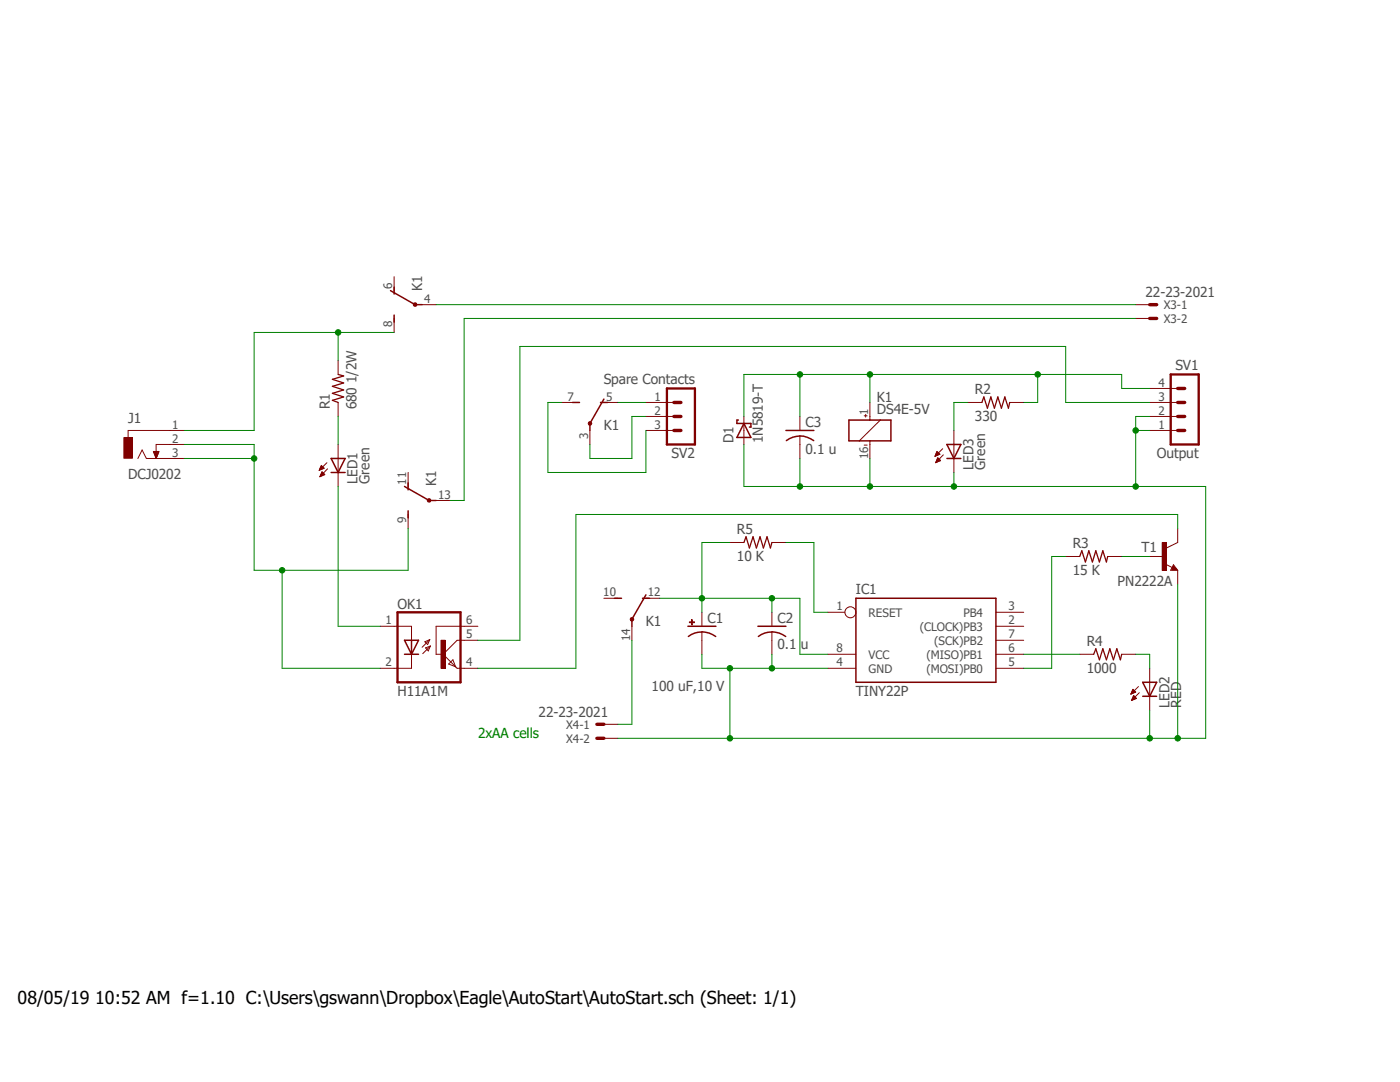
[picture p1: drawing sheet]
<svg xmlns="http://www.w3.org/2000/svg" width="279mm" height="216mm" viewBox="0 0 279 216" stroke-linecap="round" stroke-linejoin="round" font-family="sans-serif">
<path d="M24.7 50.4l218.9 99M243.6 50.4l-218.9 99" fill="none" stroke="#fff" stroke-width=".2"/>
<path d="M120.5 79.6l-2.8 4.9v1.4M114.3 80.3h1.4M119.8 80.3h1.4M169.4 83.8h8.4v4.2h-8.4z" fill="none" stroke="#800000" stroke-width=".3"/>
<path d="M172.5 83h.6M172.5 88.8h.6M172.8 82.7v.5M173.6 80.3v3.5M173.6 88v3.5M175.7 83.8l-4.2 4.2" fill="none" stroke="#800000" stroke-width=".2"/>
<circle cx="117.8" cy="84.5" r=".36" fill="#800000"/>
<g fill="none" stroke="#800000" stroke-width=".2">
<path d="M112.1 80.3h2.8M117.7 85.9v2.8M120.5 80.3h2.8"/>
<circle cx="117.8" cy="84.5" r=".36"/>
</g>
<path d="M77.9 58l4.9 2.8h1.4M78.7 57.3v1.4M78.7 62.9v1.4" fill="none" stroke="#800000" stroke-width=".3"/>
<path d="M82.6 60.5h.5v.5h-.5l-.1-.2z" fill-rule="evenodd" fill="#800000"/>
<path d="M78.7 55.2v2.8M78.7 63.5v2.8M82.6 60.5h.5v.5h-.5l-.1-.2zM84.2 60.8h2.8" fill="none" stroke="#800000" stroke-width=".2"/>
<path d="M80.7 97.1l4.9 2.8h1.4M81.4 96.4v1.3M81.4 101.9v1.4" fill="none" stroke="#800000" stroke-width=".3"/>
<circle cx="85.6" cy="99.9" r=".37" fill="#800000"/>
<g fill="none" stroke="#800000" stroke-width=".2">
<path d="M81.4 94.3v2.8M87 99.9h2.8M81.4 102.7v2.8"/>
<circle cx="85.6" cy="99.9" r=".37"/>
</g>
<path d="M122.6 119.4h1.4M128.2 119.4h1.4M128.9 118.7l-2.8 4.9v1.4" fill="none" stroke="#800000" stroke-width=".3"/>
<path d="M125.9 123.3h.5l.1 .3-.1 .2-.3 .2-.2-.2z" fill-rule="evenodd" fill="#800000"/>
<path d="M148.5 83.1v5.6M120.5 119.4h2.8M128.9 119.4h2.8M232.6 112.6l1.3 .6M234.2 112.7l.8 1.1h-1.4zM235 108.2l-2.2 1.1M125.9 123.3h.5l.1 .3-.1 .2-.3 .2-.2-.2zM126.1 125v2.8" fill="none" stroke="#800000" stroke-width=".2"/>
<path d="M147.4 83.8h-.3v.7h2.8v.7h-.3M148.5 84.5l1.4 2.8h-2.8zM234.2 113.2l.2 .3h-.5l.3-.5 .6 .7h-.9" fill="none" stroke="#800000" stroke-width=".3"/>
<path d="M231.9 108.2h.9v5.6h-.9z" fill-rule="evenodd" fill="#800000"/>
<g fill="none" stroke="#800000" stroke-width=".2">
<path d="M229.4 111h2.8M231.9 108.2h.9v5.6h-.9zM235 105.5v2.7M235 113.8v2.8M78.7 125h3.4v2.8M82.1 130.6v2.7h-3.4M84.8 128.1l1-.5-.5 1zM84.9 129.3l1-.4-.4 1zM85.8 127.6l-1.6 1.6M85.9 128.9l-1.5 1.5M89.5 132.5l.9-.8 .5 1.4zM92.6 125h-5.6v5.6h1.1"/>
<path d="M92.6 127.8h-1.4l-2.8 2.8 2.8 2.7h1.4"/>
</g>
<path d="M80.7 127.8h2.8l-1.4 2.8zM80.7 130.6h2.8M82.1 127.8v2.8" fill="none" stroke="#800000" stroke-width=".3"/>
<path d="M79.3 122.2h12.6v13.9h-12.6z" fill="none" stroke="#800000" stroke-width=".47"/>
<path d="M88 127.8h.9v5.5h-.9z" fill-rule="evenodd" fill="#800000"/>
<g fill="none" stroke="#800000" stroke-width=".2">
<path d="M67.5 71.9v2.8M226.7 60.8h2.7M226.7 63.5h2.7M63.7 93.8h.1M63.8 93.7h.3M63.8 93.6h.5M63.8 93.5h.7M63.9 93.4h.7M63.9 95h.1M63.9 93.3h.6M63.9 95h.3M64 93.2h.4"/>
<path d="M64 94.8h.4M64 94.7h.7M64.1 93.1h.2M64.1 94.7h.7M64.1 93h.1M64.1 94.5h.5M64.1 92.9l.6 .5-1 .5zM64.1 94.4h.5M64.2 94.3h.3M64.2 94.2h.1M64.3 94.1l.5 .6-1 .4zM65.2 92.3l-1.5 1.6"/>
<path d="M65.4 93.6l-1.6 1.5M67.5 80.3v2.8M67.5 88.7v8.4M186.6 91h.1M186.6 90.9h.4M186.7 90.8h.5M186.7 90.7h.8M186.8 90.6h.7M186.8 92.2h.1M186.8 90.5h.6M186.8 92.2h.3M186.9 90.4h.4"/>
<path d="M186.9 92h.5M186.9 91.9h.7M186.9 90.3h.3M186.9 91.8h.7M187 90.1l.6 .5-1 .5zM187 90.2h.1M187 91.7h.5M187 91.6h.4M187.1 91.5h.2M187.1 91.4h.1M187.2 91.4l.5 .5-1 .4zM188.1 89.5l-1.5 1.6"/>
<path d="M188.3 90.8l-1.6 1.5M190.4 85.9v8.4M193.2 80.3h2.8M201.5 80.3h2.8M212.7 111h2.8M221.1 111h2.8M75.9 125h2.8M75.9 133.3h2.8M88 127.8h.9v5.5h-.9zM92.6 125h2.8M92.6 133.3h2.8M92.6 127.8h2.8"/>
<path d="M140.1 126.1v1.7M165.2 133.3h5.6M165.2 130.6h5.6M165.2 122.2h3.4M198.8 125h5.5M198.8 133.3h5.5M198.8 127.8h5.5M198.8 130.6h5.5M198.8 122.2h5.5M215.5 130.6h2.8M223.9 130.6h2.8M225.7 138.4h.2"/>
<path d="M225.8 138.3h.3M225.8 138.2h.6M225.8 138.1h.8M225.8 139.7h.3M225.9 138h.7M225.9 139.6h.4M225.9 137.9h.6M225.9 139.5h.6M226 137.8h.4M226 137.7h.3M226 139.4h.8M226.1 137.6h.1"/>
<path d="M226.1 139.3h.6M226.1 137.5l.6 .6-1 .4zM226.1 139.1h.5M226.1 139.1h.4M226.2 138.9h.2M226.2 138.8l.6 .6-1 .4zM226.2 138.9h.1M227.2 137l-1.5 1.5M227.4 138.2l-1.6 1.6M229.4 133.3v8.4"/>
<circle cx="169.7" cy="122.2" r="1.1"/>
</g>
<path d="M66.1 91.5h2.8l-1.4 2.8zM66.1 94.3h2.8M189 91.5h2.8M189 88.7h2.8l-1.4 2.8zM170.8 119.4h28v16.7h-28zM137.3 125h5.6M140.1 126.1a4.9 4.9 0 0 1 2.7 .9M140.1 126.1a4.2 4.2 0 0 0-2.7 .9M228 136.1h2.8l-1.4 2.8zM228 138.9h2.8" fill="none" stroke="#800000" stroke-width=".3"/>
<path d="M229.4 60.8h1.4M229.4 63.5h1.4" fill="none" stroke="#800000" stroke-width=".68"/>
<path d="M67.5 74.7l1.1 .3-2.3 .7 2.3 .7-2.3 .7 2.3 .7-2.3 .7 2.3 .7-2.3 .7 1.2 .4M196 80.3l.3-1.1 .8 2.2 .6-2.2 .8 2.2 .6-2.2 .8 2.2 .6-2.2 .8 2.2 .2-1.1M215.5 111l.4-1.1 .7 2.2 .7-2.2 .7 2.2 .7-2.2 .7 2.2 .7-2.2 .7 2.2 .3-1.1M218.3 130.6l.4-1.1 .7 2.2 .7-2.2 .7 2.2 .7-2.2 .7 2.2 .7-2.2 .7 2.2 .3-1.1" fill="none" stroke="#800000" stroke-width=".25"/>
<path d="M137.6 124.1h1v.1h-1z" fill-rule="evenodd" fill="#800000"/>
<path d="M137.6 124.1h1v.1h-1z" fill="none" stroke="#800000" stroke-width=".2"/>
<path d="M138 123.7h.2v1h-.2z" fill-rule="evenodd" fill="#800000"/>
<g fill="none" stroke="#800000" stroke-width=".2">
<path d="M27.5 91.5l.9-1.7 .8 1.7h4.8M34 85.9h-8.4v1.4M34 88.7h-2.8v2.8M159.6 83.1v2.8M159.6 87v4.5M145.7 108.2h2.8M154.1 108.2h2.7M138 123.7h.2v1h-.2zM140.1 122.2v2.8M140.1 127.8v2.8M154.1 122.2v2.8M154.1 126.1v4.5"/>
<path d="M120.5 144.5h2.8M120.5 147.3h2.8"/>
</g>
<path d="M119.1 144.5h1.4M119.1 147.3h1.4" fill="none" stroke="#800000" stroke-width=".68"/>
<path d="M156.8 85.9h5.6M156.9 87.9a4.5 4.5 0 0 1 5.5 0M151.3 125h5.5M154.1 126.1a4.9 4.9 0 0 1 2.7 .9M154.1 126.1a4.2 4.2 0 0 0-2.8 .9" fill="none" stroke="#800000" stroke-width=".3"/>
<path d="M148.5 108.2l.4-1.1 .7 2.2 .7-2.2 .7 2.2 .7-2.2 .7 2.2 .7-2.2 .7 2.2 .3-1.1" fill="none" stroke="#800000" stroke-width=".25"/>
<path d="M24.7 87.3h1.7v4.1h-1.7z" fill-rule="evenodd" fill="#800000"/>
<g fill="none" stroke="#800000" stroke-width=".2">
<path d="M229.4 77.5h5.6M24.7 87.3h1.7v4.1h-1.7zM30.6 90.1h1.1l-.5 1.4zM30.6 90.2h1.1M30.7 90.3h1M30.7 90.4h.9M30.8 90.5h.8M30.8 90.6h.7M30.9 90.7h.6M30.9 90.8h.6M30.9 90.9h.5M31 91h.4"/>
<path d="M31 91.1h.3M31.1 91.2h.2M31.1 91.4h.1M31.1 91.3h.1M34 85.9h2.7M34 88.7h2.7M34 91.5h2.7M128.9 85.9h5.6M128.9 83.1h5.6M128.9 80.3h5.6M229.4 85.9h5.6M229.4 83.1h5.6"/>
<path d="M229.4 80.3h5.6"/>
</g>
<path d="M133.1 77.5h5.6v11.2h-5.6zM233.6 74.7h5.6v14h-5.6z" fill="none" stroke="#800000" stroke-width=".47"/>
<path d="M235 77.5h1.4M134.5 80.3h1.4M134.5 83.1h1.4M134.5 85.9h1.4M235 80.3h1.4M235 83.1h1.4M235 85.9h1.4" fill="none" stroke="#800000" stroke-width=".68"/>
<path d="M36.7 91.5h14v22.3h30.7v-8.3M56.3 113.8v19.5h19.6" fill="none" stroke="#008000" stroke-width=".2"/>
<circle cx="56.3" cy="113.8" r=".55" fill="#008000"/>
<g fill="none" stroke="#008000" stroke-width=".2">
<path d="M36.7 88.7h14v2.8"/>
<circle cx="56.3" cy="113.8" r=".55"/>
</g>
<circle cx="50.7" cy="91.5" r=".55" fill="#008000"/>
<g fill="none" stroke="#008000" stroke-width=".2">
<path d="M67.5 66.3v5.6M78.7 66.3h-28v19.6"/>
<circle cx="50.7" cy="91.5" r=".55"/>
</g>
<circle cx="67.5" cy="66.3" r=".55" fill="#008000"/>
<g fill="none" stroke="#008000" stroke-width=".2">
<path d="M87 60.8h139.7M159.6 74.7v8.4M223.9 74.7h-75.4v8.4M226.7 63.5h-134.1v36.4h-2.8M36.7 85.9h14M67.5 97.1v27.9h8.4M67.5 83.1v5.6"/>
<circle cx="67.5" cy="66.3" r=".55"/>
</g>
<circle cx="159.6" cy="74.7" r=".55" fill="#008000"/>
<g fill="none" stroke="#008000" stroke-width=".2">
<path d="M207.1 74.7v5.6h-2.8"/>
<circle cx="159.6" cy="74.7" r=".55"/>
</g>
<circle cx="207.1" cy="74.7" r=".55" fill="#008000"/>
<g fill="none" stroke="#008000" stroke-width=".2">
<path d="M173.6 74.7v5.6"/>
<circle cx="207.1" cy="74.7" r=".55"/>
</g>
<circle cx="173.6" cy="74.7" r=".55" fill="#008000"/>
<g fill="none" stroke="#008000" stroke-width=".2">
<path d="M223.9 74.7v2.8h5.5M131.7 119.4h27.9v11.2h5.6M154.1 119.4v2.8M126.1 127.8v16.7h-2.8"/>
<circle cx="173.6" cy="74.7" r=".55"/>
</g>
<circle cx="154.1" cy="119.4" r=".55" fill="#008000"/>
<g fill="none" stroke="#008000" stroke-width=".2">
<path d="M145.7 108.2h-5.6v11.2"/>
<circle cx="154.1" cy="119.4" r=".55"/>
</g>
<circle cx="140.1" cy="119.4" r=".55" fill="#008000"/>
<g fill="none" stroke="#008000" stroke-width=".2">
<path d="M140.1 119.4v2.8M154.1 130.6v2.7M165.2 133.3h-19.5v14h-22.4"/>
<circle cx="140.1" cy="119.4" r=".55"/>
</g>
<circle cx="154.1" cy="133.3" r=".55" fill="#008000"/>
<g fill="none" stroke="#008000" stroke-width=".2">
<path d="M235 116.6v30.7h-5.6"/>
<circle cx="154.1" cy="133.3" r=".55"/>
</g>
<circle cx="145.7" cy="147.3" r=".55" fill="#008000"/>
<g fill="none" stroke="#008000" stroke-width=".2">
<path d="M229.4 141.7v5.6h-83.7"/>
<circle cx="145.7" cy="147.3" r=".55"/>
</g>
<circle cx="229.4" cy="147.3" r=".55" fill="#008000"/>
<g fill="none" stroke="#008000" stroke-width=".2">
<path d="M140.1 130.6v2.7h5.6"/>
<circle cx="229.4" cy="147.3" r=".55"/>
</g>
<circle cx="145.7" cy="133.3" r=".55" fill="#008000"/>
<g fill="none" stroke="#008000" stroke-width=".2">
<path d="M235 147.3h5.6"/>
<circle cx="145.7" cy="133.3" r=".55"/>
</g>
<circle cx="235" cy="147.3" r=".55" fill="#008000"/>
<g fill="none" stroke="#008000" stroke-width=".2">
<path d="M148.5 88.7v8.4h25.1v-5.6M190.4 97.1h36.3M240.6 97.1v50.2"/>
<circle cx="235" cy="147.3" r=".55"/>
</g>
<circle cx="173.6" cy="97.1" r=".55" fill="#008000"/>
<g fill="none" stroke="#008000" stroke-width=".2">
<path d="M159.6 91.5v5.6M173.6 97.1h16.8"/>
<circle cx="173.6" cy="97.1" r=".55"/>
</g>
<circle cx="159.6" cy="97.1" r=".55" fill="#008000"/>
<g fill="none" stroke="#008000" stroke-width=".2">
<path d="M190.4 94.3v2.8"/>
<circle cx="159.6" cy="97.1" r=".55"/>
</g>
<circle cx="190.4" cy="97.1" r=".55" fill="#008000"/>
<g fill="none" stroke="#008000" stroke-width=".2">
<path d="M226.7 85.9h2.7M229.4 83.1h-2.7v14"/>
<circle cx="190.4" cy="97.1" r=".55"/>
</g>
<circle cx="226.7" cy="85.9" r=".55" fill="#008000"/>
<g fill="none" stroke="#008000" stroke-width=".2">
<path d="M226.7 97.1h13.9"/>
<circle cx="226.7" cy="85.9" r=".55"/>
</g>
<circle cx="226.7" cy="97.1" r=".55" fill="#008000"/>
<g fill="none" stroke="#008000" stroke-width=".2">
<path d="M112.1 80.3h-2.8v14h19.6v-8.4M123.3 80.3h5.6M128.9 83.1h-2.8v8.4h-8.4v-2.8M193.2 80.3h-2.8v5.6M229.4 80.3h-16.7v-11.2h-108.9v58.7h-8.4M156.8 108.2h5.6v14h2.8M212.7 111h-2.8v22.3h-5.6M223.9 111h5.5M235 105.5v-2.8h-120.1v30.6h-19.5M204.3 130.6h11.2M226.7 130.6h2.7v2.7"/>
<circle cx="226.7" cy="97.1" r=".55"/>
</g>
<text font-size="3.6" x="3.5" y="200.4">08/05/19 10:52 AM f=1.10 C:\Users\gswann\Dropbox\Eagle\AutoStart\AutoStart.sch (Sheet: 1/1)</text>
<g font-size="2.8" fill="#505050">
<text x="84.2" y="58" transform="rotate(-90 84.2 58)">K1</text>
<text x="228.6" y="59.2">22-23-2021</text>
<text x="120.5" y="76.7">Spare Contacts</text>
<text x="234.6" y="73.9">SV1</text>
<text x="65.8" y="81.7" transform="rotate(-90 65.8 81.7)">R1</text>
<text x="71.1" y="81.7" transform="rotate(-90 71.1 81.7)">680 1/2W</text>
<text x="175" y="82.7">DS4E-5V</text>
<text x="175" y="80.3">K1</text>
<text x="194.6" y="83.9">330</text>
<text x="194.6" y="78.7">R2</text>
<text x="25.6" y="84.5">J1</text>
<text x="120.5" y="85.9">K1</text>
<text x="146.4" y="88.4" transform="rotate(-90 146.4 88.4)">D1</text>
<text x="152.2" y="88.4" transform="rotate(-90 152.2 88.4)">1N5819-T</text>
<text x="160.7" y="85.2">C3</text>
<text x="25.6" y="95.7">DCJ0202</text>
<text x="134" y="91.5">SV2</text>
<text x="160.7" y="90.5">0.1 u</text>
<text x="194.3" y="93.7" transform="rotate(-90 194.3 93.7)">LED3</text>
<text x="196.6" y="93.7" transform="rotate(-90 196.6 93.7)">Green</text>
<text x="230.8" y="91.5">Output</text>
<text x="71.4" y="96.5" transform="rotate(-90 71.4 96.5)">LED1</text>
<text x="73.7" y="96.5" transform="rotate(-90 73.7 96.5)">Green</text>
<text x="87" y="97.1" transform="rotate(-90 87 97.1)">K1</text>
<text x="147.1" y="106.6">R5</text>
<text x="147.1" y="111.8">10 K</text>
<text x="214.1" y="109.4">R3</text>
<text x="227.8" y="110.2">T1</text>
<text x="170.8" y="118.6">IC1</text>
<text x="214.1" y="114.6">15 K</text>
<text x="223.1" y="116.9">PN2222A</text>
<text x="79.3" y="121.5">OK1</text>
<text x="128.9" y="125">K1</text>
<text x="141.2" y="124.3">C1</text>
<text x="155.2" y="124.3">C2</text>
<text x="155.2" y="129.6">0.1 u</text>
<text x="216.9" y="128.9">R4</text>
<text x="130" y="138">100 uF,10 V</text>
<text x="216.9" y="134.2">1000</text>
<text x="79.3" y="138.9">H11A1M</text>
<text x="107.5" y="143">22-23-2021</text>
<text x="170.8" y="138.9">TINY22P</text>
<text x="233.4" y="141.2" transform="rotate(-90 233.4 141.2)">LED2</text>
<text x="235.8" y="141.2" transform="rotate(-90 235.8 141.2)">RED</text>
</g>
<text font-size="2.8" fill="#008000" x="95.4" y="147.3">2xAA cells</text>
<g font-size="2.3" fill="#505050">
<text x="78.2" y="57.6" transform="rotate(-90 78.2 57.6)">6</text>
<text x="78.2" y="65.2" transform="rotate(-90 78.2 65.2)">8</text>
<text x="84.6" y="60.4">4</text>
<text x="232.2" y="61.6">X3-1</text>
<text x="232.2" y="64.4">X3-2</text>
<text x="231.2" y="77.1">4</text>
<text x="113.3" y="79.9">7</text>
<text x="120.9" y="79.9">5</text>
<text x="130.6" y="79.9">1</text>
<text x="130.6" y="82.7">2</text>
<text x="173.2" y="82.7" transform="rotate(-90 173.2 82.7)">1</text>
<text x="231.2" y="82.7">2</text>
<text x="231.2" y="79.9">3</text>
<text x="34.3" y="85.5">1</text>
<text x="34.3" y="88.3">2</text>
<text x="117.3" y="87.5" transform="rotate(-90 117.3 87.5)">3</text>
<text x="130.6" y="85.5">3</text>
<text x="231.2" y="85.5">1</text>
<text x="34.3" y="91.1">3</text>
<text x="173.2" y="91.6" transform="rotate(-90 173.2 91.6)">16</text>
<text x="81" y="96.7" transform="rotate(-90 81 96.7)">11</text>
<text x="87.4" y="99.5">13</text>
<text x="81" y="104.3" transform="rotate(-90 81 104.3)">9</text>
<text x="120.4" y="119">10</text>
<text x="129.3" y="119">12</text>
<text x="77" y="124.6">1</text>
<text x="93" y="124.6">6</text>
<text x="167" y="121.8">1</text>
<text x="173.4" y="123">RESET</text>
<text x="183.6" y="125.8">(CLOCK)PB3</text>
<text x="192.3" y="123.1">PB4</text>
<text x="201.3" y="121.8">3</text>
<text x="201.3" y="124.6">2</text>
<text x="93" y="127.4">5</text>
<text x="125.7" y="127.9" transform="rotate(-90 125.7 127.9)">14</text>
<text x="167" y="130.2">8</text>
<text x="173.4" y="131.4">VCC</text>
<text x="184.9" y="131.4">(MISO)PB1</text>
<text x="186.4" y="128.6">(SCK)PB2</text>
<text x="201.3" y="127.4">7</text>
<text x="201.3" y="130.2">6</text>
<text x="77" y="133">2</text>
<text x="93" y="133">4</text>
<text x="167" y="133">4</text>
<text x="173.4" y="134.2">GND</text>
<text x="184.9" y="134.2">(MOSI)PB0</text>
<text x="201.3" y="133">5</text>
<text x="113" y="145.4">X4-1</text>
<text x="113" y="148.2">X4-2</text>
</g>
</svg>
